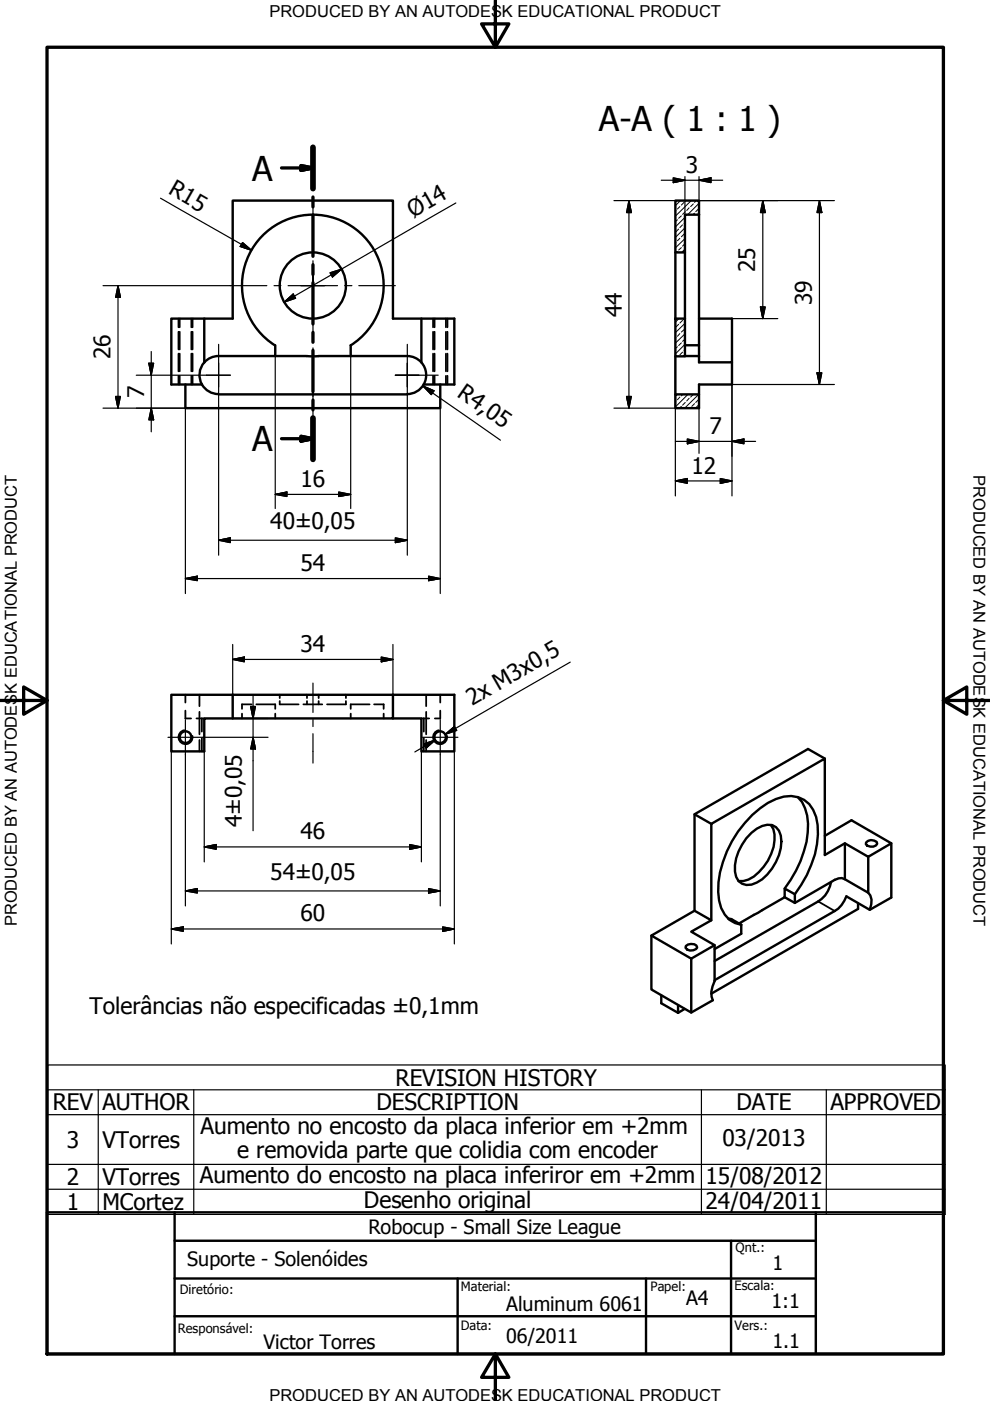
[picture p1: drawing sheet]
<svg xmlns="http://www.w3.org/2000/svg" width="210mm" height="297mm" viewBox="0 0 210 297" stroke-linecap="round" stroke-linejoin="round" font-family="sans-serif">
<!-- layer: Visible (ISO) -->
<g fill="none" stroke="#000" stroke-width=".51">
<path d="M143.2 42.5h5v3h-3v8h-2zM143.2 53.5v14M145.2 53.5v14M148.2 45.5v30M43.3 67.5v9.3M46.3 75.5a4 4 0 0 0-4 4 4 4 0 0 0 4 4.1M46.4 75.5h21.1M58.3 73.2a15 15 0 0 1-3.4-22.5 15 15 0 0 1 22.8 0 15 15 0 0 1-3.4 22.5M58.4 73.2v2.3M67.6 75.5h18.7a4 4 0 0 1 3.5 6M74.4 73.2v2.3M89.3 67.5v9.3"/>
<path d="M143.2 67.5h2v8.1h-2zM143.2 75.6v8M145.2 73.2h3M148.2 67.5h7v9.3h-7v-1.3h-3M155.2 76.8v4.7h-7v2.1M39.3 81.5v5h54v-5M42.8 81.5h-6.5v-14h13v-25h34v25h13v14h-6.4M46.4 83.6h40M89.8 81.5a4 4 0 0 1-3.5 2.1M143.2 83.6h5v2.9h-5zM49.3 147.3h-13v12h7v-7h6M49.3 147.3v5h34v-5"/>
<path d="M49.3 147.3h47v12h-7v-7h-6M171.3 158.8l-24 13.8v20.5M159.3 176.6a5.1 5.1 0 0 1 4.4-1.7 3.3 3.3 0 0 1 2 3.5 10.8 10.8 0 0 1-5.2 8.7 2.88 2.88 0 0 1-3.1 .3 2.88 2.88 0 0 1-1.6-2.6 10.7 10.7 0 0 1 3.5-8.2zM163.4 174.9a5.5 5.5 0 0 1 .6 4.7 11 11 0 0 1-5.3 6.9l-1.1 .3h-1M169.2 169a8.6 8.6 0 0 1 2.1 7.5 23.5 23.5 0 0 1-4.9 11.9M174.9 177.2l5.6-3.3 8.5 4.9-4.9 2.9-5-2.9-4.2 2.5v-20.5l-24.1 13.9v20.4M179.1 178.8v7.6l5 2.9v-7.6M183.6 178.6a1.6 1.6 0 0 1 2.3-.1l.1 .4a1.47 1.47 0 0 1-2.4 .1zM189 178.8v11.5l-4.6 2.6-4.9-2.9a5.8 5.8 0 0 1-2.5 3.2l-25.5 14.6M138.1 198.4l9.2-5.3 3.5 2-4.2 2.4 4.9 2.9-4.9 2.8zM138.1 198.4v11.4l8.5 4.9 4.5-2.6a4.5 4.5 0 0 1 .4-4.1v-7.6M154.4 194.7l.7 .2 2.1 1.2"/>
<path d="M157.2 196.1v1.9l-5.7 3.2M166.4 190.2l2.1 1.2M168.5 189.6a22.6 22.6 0 0 0 4.9-14.7 6.5 6.5 0 0 0-4.2-5.9 8 8 0 0 0-6.4 1.2 23.1 23.1 0 0 0-10.5 18.9 7.8 7.8 0 0 0 2.3 5.9l1.2 .7 1.4 .4M168.5 189.6l-2.1-1.2v1.8l-9.7 5.6M168.5 189.6v1.8M176.2 187a6.1 6.1 0 0 1-2.7 4.1l-22 12.7M179.1 186.4l-.6-.2h-.7l-.8 .3-8.5 4.9M181.9 191.5v1.2l-31.1 18M184.1 189.3a3.1 3.1 0 0 1 .3 3.6M140.2 211.1v1.6l3.6 2M143.8 213.1v1.6M145.2 213.9l-1.4 .8"/>
<path d="M145.4 200.6a1.81 1.81 0 0 1 2.2-.1l.2 .4a1.58 1.58 0 0 1-2.4 .1zM146.6 203.2v11.5"/>
<circle cx="66.3" cy="60.5" r="7"/>
<circle cx="39.3" cy="156.3" r="1.24"/>
<circle cx="93.3" cy="156.3" r="1.24"/>
</g>
<!-- layer: Visible Narrow (ISO) -->
<path d="M39.1 154.8a1.49 1.49 0 0 0-1.2 1.8 1.49 1.49 0 0 0 1.7 1.2 1.49 1.49 0 0 0 1.2-1.8M93.1 154.8a1.49 1.49 0 0 0-1.3 1.8 1.49 1.49 0 0 0 1.8 1.2 1.49 1.49 0 0 0 1.2-1.8M173.5 191.1l3.5 2.1" fill="none" stroke="#000" stroke-width=".38"/>
<path d="M171.3 158.8l3.6 2M147.3 172.6l3.5 2.1" fill="none" stroke="#000" stroke-width=".51"/>
<!-- layer: Hidden (ISO) -->
<g fill="none" stroke="#000" stroke-width=".38">
<path d="M37.8 67.5v1.9M37.8 70.3v3.8M37.8 75v3.7M37.8 79.7v1.8M38.1 67.5v1.9M38.1 70.3v3.8M38.1 75v3.7M38.1 79.7v1.8M40.6 67.5v1.9M40.6 70.3v3.8M40.6 75v3.7M40.6 79.7v1.8"/>
<path d="M40.8 67.5v1.9M40.8 70.3v3.8M40.8 75v3.7M40.8 79.7v1.8M91.8 67.5v1.9M91.8 70.3v3.8M91.8 75v3.7M91.8 79.7v1.8M92.1 67.5v1.9M92.1 70.3v3.8M92.1 75v3.7M92.1 79.7v1.8"/>
<path d="M94.6 67.5v1.9M94.6 70.3v3.8M94.6 75v3.7M94.6 79.7v1.8M94.9 67.5v1.9M94.9 70.3v3.8M94.9 75v3.7M94.9 79.7v1.8M39.3 150.7v1.6h1.2M39.3 147.3v1.7M41.7 152.3h1.3M42.3 147.3v2.4"/>
<path d="M42.3 150.9v4.8M42.3 156.9v2.4M42.8 152.3v2.8M42.8 156.5v2.8M43.2 152.3h.1M51.3 151.3v1M53.3 149.3h-2v1M54.4 149.3h4v1M58.4 151.3v1M59.3 148.6v.7h4M59.3 147.3v.7M64.3 149.3h4"/>
<path d="M65.1 147.3v.7M65.1 148.6v.7M67.6 147.3v.7M67.6 148.6v.7M73.3 148.6v.7h-4M73.3 147.3v.7M74.4 151.3v1M78.4 149.3h-4v1M79.3 149.3h2v1M81.3 151.3v1M89.3 152.3h.2M89.7 152.3h1.3"/>
<path d="M89.9 152.3v2.8M89.9 156.5v2.8M90.4 147.3v2.4M90.4 150.9v4.8M90.4 156.9v2.4M93.3 150.7v1.6h-1.1M93.3 147.3v1.7"/>
</g>
<!-- layer: Section Line (ISO) -->
<g fill="none" stroke="#000" stroke-width=".7">
<path d="M59.7 35.6h6.7M63.8 35.1l2.6 .5-2.6 .5zM66.4 31.2v8.8M66.4 41.8v2.1M66.4 45.6v8.7M66.4 56.1v2.1M66.4 59.9v8.8M66.4 70.5v2.1M66.4 74.3v8.7M59.7 93h6.7M63.8 92.5l2.6 .5-2.6 .5zM66.4 84.8v2.1"/>
<path d="M66.4 88.6v8.8"/>
</g>
<path d="M66.4 31.2v8.8M66.4 88.6v8.8" fill="none" stroke="#000" stroke-width="1.2"/>
<path d="M63.8 36.1l2.6-.5zM63.8 35.1l2.6 .5-2.6 .5zM63.8 93.5l2.6-.5zM63.8 92.5l2.6 .5-2.6 .5z" fill="#000" stroke="#000" stroke-width=".7"/>
<!-- layer: Border (ISO) -->
<path d="M10 10h190v277.1h-190zM105 0v10l-2.9-4.9h5.8l-2.9 4.9M0 148.5h10l-5-2.8v5.7l5-2.9M200 148.5l5 2.9v-5.7l-5 2.8h10M105 287.1l2.9 4.9h-5.8l2.9-4.9v9.9" fill="none" stroke="#000" stroke-width=".7"/>
<!-- layer: Title (ANSI) -->
<path d="M10 257h190v30.1h-190zM37 257v30.1M173 257v30.1M37 279.1h136M37 271.1h136M97 271.1v16M155 263.1v24" fill="none" stroke="#000" stroke-width=".51"/>
<!-- layer: Title (ISO) -->
<path d="M37 263.1h136M137 271.1v16" fill="none" stroke="#000" stroke-width=".51"/>
<!-- layer: Hatch (ISO) -->
<g fill="none" stroke="#000" stroke-width=".21">
<path d="M143.3 51.4l-.1 .1M143.3 44.6l-.1 .2M143.6 53.3l-.2 .2M143.6 46.6l-.4 .4M143.9 48.6l-.6 .5M144.1 50.5l-.5 .5M144.1 43.8l-.5 .5M144.3 42.5l-1.1 1.1M144.5 52.5l-.6 .5M144.5 45.8l-.6 .5M144.7 47.7l-.6 .5M145 49.6l-.5 .6"/>
<path d="M145 42.9l-.5 .6M145.2 52.8l-.7 .7M145.2 50.6l-2 2M145.2 48.3l-2 2M145.2 46.1l-2 2M145.2 51.7l-.5 .5M145.2 47.2l-.2 .2M145.3 44.9l-.6 .6M145.4 42.5l-.1 .2M146.1 44.1l-.5 .5M146.6 42.5l-3.4 3.3M147 43.2l-.6 .6"/>
<path d="M147.3 45.2l-.4 .3M147.6 42.5l-.3 .4M148.1 44.3l-.6 .6M148.2 45.3l-.2 .2M148.2 43.1l-2.4 2.4M143.3 71.6l-.1 .1M143.6 73.5l-.4 .4M143.9 75.5l-.1 .1M143.9 68.8l-.6 .5M144 67.5l-.8 .8M144.1 70.7l-.5 .6M144.5 72.7l-.6 .6"/>
<path d="M144.7 74.7l-.6 .5M144.7 67.9l-.6 .6M145 69.9l-.5 .5M145.1 67.5l-.1 .1M145.2 75.3l-.2 .3M145.2 73l-2 2M145.2 70.8l-2 2M145.2 68.6l-2 1.9M145.2 74.2l-.2 .1M145.2 71.9l-.5 .5M143.3 85l-.1 .1M143.6 83.6l-.4 .4"/>
<path d="M144.1 84.2l-.5 .6M144.5 86.2l-.4 .3M144.8 83.6l-.3 .3M145.3 85.3l-.6 .6M145.9 83.6l-2.7 2.7M146.1 84.4l-.5 .6M146.4 86.4l-.1 .1M147 83.6l-.6 .6M147.3 85.6l-.6 .6M148.1 84.8l-.6 .5M148.1 83.6l-2.9 2.9M148.2 85.8l-.8 .7"/>
</g>
<!-- layer: Center Mark (ISO) -->
<g fill="none" stroke="#000" stroke-width=".25">
<path d="M66.4 55.3v5.3v-2.6M66.4 43v7.8M66.4 52.3v1.5M43.8 79.6h5M46.4 77v9.1M46.4 73v9M48.8 60.6h7.8M58.1 60.6h1.5M61.1 60.6h5.3h-2.6M66.4 60.6v2.4M68.8 60.6h-2.4h5.2M73.1 60.6h1.5"/>
<path d="M76.1 60.6h7.7M86.4 73v13.1M88.8 79.6h-5h9.1M35.6 156.3h7.5M39.3 152.6v7.4M89.6 156.3h7.5M93.3 152.6v7.4"/>
</g>
<!-- layer: Dimension (ISO) -->
<g fill="none" stroke="#000" stroke-width=".25">
<path d="M140.2 38.2h13M142.7 37.7l2.5 .5-2.5 .5zM145.2 37.5v8M148.2 38.2l2.5-.5v1zM148.2 37.5v8M34 42l19.3 11.1M51.4 51.4l1.9 1.7-2.4-.9zM70 57.8l2.4-.7-1.9 1.6zM96.6 43l-36.3 21.1M130.2 42.5h13M133.3 42.5l.6 2.6h-1.1zM133.3 42.5v44"/>
<path d="M148.2 42.5h28.7M161.7 42.5l.5 2.6h-1zM161.7 42.5v25M173.7 42.5l.5 2.6h-1zM173.7 42.5v39M21.8 60.6h27M25 60.6l.5 2.4h-1zM25 60.6v25.9M28.9 79.6h14.9M31.6 77h1l-.5 2.6zM32.1 74.5v17.1M58.4 75.5v32.3"/>
<path d="M60.3 64.1l1.9-1.8 .5 .9zM74.4 75.5v32.3M143.2 75.6v29.5M155.2 76.8v28.3M155.2 67.5h9.7M161.2 65.1h1l-.5 2.4zM173.2 79h1l-.5 2.5zM21.8 86.5h17.5v39.3M24.5 84.1h1l-.5 2.4zM32.1 86.5l.5 2.5h-1zM46.4 86.1v31.6M86.4 86.1v31.6"/>
<path d="M89.7 81.8l2.3 1.1-.6 .8zM89.7 81.8l16.4 11.5M93.3 86.5v39.3M130.2 86.5h13M132.8 84.1h1.1l-.6 2.4zM143.2 93.6h17M145.7 93.1l2.5 .5-2.5 .5zM148.2 86.5v9.6M155.2 93.6l2.5-.5v1zM155.2 81.5h21.7M46.4 114.5l2.4-.5v1zM46.4 114.5h40"/>
<path d="M58.4 104.8l2.4-.5v1zM58.4 104.8h16M71.8 104.3l2.6 .5-2.6 .5zM83.8 114l2.6 .5-2.6 .5zM143.2 102l2.5-.5v1zM143.2 102h12M152.7 101.5l2.5 .5-2.5 .5zM39.3 122.7l2.5-.5v.9zM39.3 122.7h54M49.3 139.8l2.5-.5v1zM49.3 139.8h34M49.3 136.6v10.7"/>
<path d="M80.8 139.3l2.5 .5-2.5 .5zM83.3 136.6v10.7M90.9 122.2l2.4 .5-2.4 .4zM36.3 159.3v40.8M43.1 156.3h13.7M43.3 159.3v23.4M49.3 152.3h7.5M53.1 149.8h1.1l-.5 2.5zM53.7 156.3l.5 2.5h-1.1zM53.7 147.3v28.8M89.3 159.3v23.4M89.9 157.7l2.4-.8-1.9 1.7z"/>
<path d="M92.3 156.9l-4.4 2.5M94.4 155.7l1.9-1.7 .5 .9zM96.3 159.3v40.8M120.9 140.4l-26.5 15.3 2.2-1.3M39.3 160v32.1M43.3 179.6l2.5-.5v1zM43.3 179.6h46M86.9 179.1l2.4 .5-2.4 .5zM93.3 160v32.1M36.3 197l2.6-.5v1zM36.3 197h60M39.3 188.9l2.5-.5v.9z"/>
<path d="M39.3 188.9h54M90.9 188.4l2.4 .5-2.4 .4zM93.9 196.5l2.4 .5-2.4 .5z"/>
</g>
<g fill="#000" stroke="#000" stroke-width=".25">
<path d="M142.7 38.7l2.5-.5zM142.7 37.7l2.5 .5-2.5 .5zM148.2 38.2l2.5-.5zM148.2 38.2l2.5-.5v1zM50.9 52.2l2.4 .9zM51.4 51.4l1.9 1.7-2.4-.9zM70.5 58.7l1.9-1.6zM70 57.8l2.4-.7-1.9 1.6zM133.3 42.5l.6 2.6zM133.3 42.5l.6 2.6h-1.1zM161.7 42.5l.5 2.6zM161.7 42.5l.5 2.6h-1z"/>
<path d="M173.7 42.5l.5 2.6zM173.7 42.5l.5 2.6h-1zM25 60.6l.5 2.4zM25 60.6l.5 2.4h-1zM31.6 77l.5 2.6zM31.6 77h1l-.5 2.6zM60.3 64.1l1.9-1.8zM60.3 64.1l1.9-1.8 .5 .9zM161.2 65.1l.5 2.4zM161.2 65.1h1l-.5 2.4zM173.2 79l.5 2.5zM173.2 79h1l-.5 2.5z"/>
<path d="M24.5 84.1l.5 2.4zM24.5 84.1h1l-.5 2.4zM32.1 86.5l.5 2.5zM32.1 86.5l.5 2.5h-1zM89.7 81.8l2.3 1.1zM89.7 81.8l2.3 1.1-.6 .8zM132.8 84.1l.5 2.4zM132.8 84.1h1.1l-.6 2.4zM145.7 94.1l2.5-.5zM145.7 93.1l2.5 .5-2.5 .5zM155.2 93.6l2.5-.5zM155.2 93.6l2.5-.5v1z"/>
<path d="M46.4 114.5l2.4-.5zM46.4 114.5l2.4-.5v1zM58.4 104.8l2.4-.5zM58.4 104.8l2.4-.5v1zM71.8 105.3l2.6-.5zM71.8 104.3l2.6 .5-2.6 .5zM83.8 115l2.6-.5zM83.8 114l2.6 .5-2.6 .5zM143.2 102l2.5-.5zM143.2 102l2.5-.5v1zM152.7 102.5l2.5-.5zM152.7 101.5l2.5 .5-2.5 .5z"/>
<path d="M39.3 122.7l2.5-.5zM39.3 122.7l2.5-.5v.9zM49.3 139.8l2.5-.5zM49.3 139.8l2.5-.5v1zM90.9 123.1l2.4-.4zM90.9 122.2l2.4 .5-2.4 .4zM53.1 149.8l.6 2.5zM53.1 149.8h1.1l-.5 2.5zM53.7 156.3l.5 2.5zM53.7 156.3l.5 2.5h-1.1zM80.8 140.3l2.5-.5zM80.8 139.3l2.5 .5-2.5 .5z"/>
<path d="M90.4 158.6l1.9-1.7zM89.9 157.7l2.4-.8-1.9 1.7zM94.4 155.7l1.9-1.7zM94.4 155.7l1.9-1.7 .5 .9zM43.3 179.6l2.5-.5zM43.3 179.6l2.5-.5v1zM36.3 197l2.6-.5zM36.3 197l2.6-.5v1zM39.3 188.9l2.5-.5zM39.3 188.9l2.5-.5v.9zM86.9 180.1l2.4-.5zM86.9 179.1l2.4 .5-2.4 .5z"/>
<path d="M90.9 189.3l2.4-.4zM90.9 188.4l2.4 .5-2.4 .4zM93.9 197.5l2.4-.5zM93.9 196.5l2.4 .5-2.4 .5z"/>
</g>
<!-- layer: Centerline (ISO) -->
<path d="M66.4 65.1v7.2M66.4 73.8v1.5M66.4 76.8v8M66.4 86.3v2.7M66.4 144.8v6.3M66.4 152.6v1.4M66.4 155.6v6.2" fill="none" stroke="#000" stroke-width=".25"/>
<!-- layer: Symbol (ISO) -->
<path d="M10.1 231.1v-5.3h190.3v5.3M10.1 236.3h190.3M20.8 231.1v26.4M41.1 231.1v26.4M148.7 231.1v26.4M175.2 231.1v26.4M200.4 231.1h-190.3v5.2M200.4 231.1v26.4h-190.3v-21.2M10.1 246.9h190.3M10.1 252.1h190.3" fill="none" stroke="#000" stroke-width=".25"/>
<g font-size="7.2">
<text x="127" y="27.9">A-A ( 1 : 1 )</text>
<text x="53.5" y="38.3">A</text>
<text x="53.5" y="95.6">A</text>
</g>
<g font-size="4.8">
<text x="35.5" y="41" transform="rotate(30 35.5 41)">R15</text>
<text x="145.4" y="36.6">3</text>
<text x="87.6" y="46.2" transform="rotate(-30 87.6 46.2)">Ø14</text>
<text x="160.1" y="57.6" transform="rotate(-90 160.1 57.6)">25</text>
<text x="172.1" y="64.7" transform="rotate(-90 172.1 64.7)">39</text>
<text x="131.8" y="67.2" transform="rotate(-90 131.8 67.2)">44</text>
<text x="23.4" y="76.2" transform="rotate(-90 23.4 76.2)">26</text>
<text x="96.7" y="83.9" transform="rotate(35 96.7 83.9)">R4,05</text>
<text x="30.5" y="84.4" transform="rotate(-90 30.5 84.4)">7</text>
<text x="150.4" y="92.1">7</text>
<text x="146.6" y="100.4">12</text>
<text x="63.7" y="103.2">16</text>
<text x="57.3" y="112.1">40±0,05</text>
<text x="63.7" y="121">54</text>
<text x="63.7" y="138.2">34</text>
<text x="100.1" y="149.7" transform="rotate(-30 100.1 149.7)">2x M3x0,5</text>
<text x="51.2" y="175.4" transform="rotate(-90 51.2 175.4)">4±0,05</text>
<text x="63.7" y="178">46</text>
<text x="57.3" y="186.5">54±0,05</text>
<text x="63.7" y="195.4">60</text>
<text x="19" y="214.9">Tolerâncias não especificadas ±0,1mm</text>
<text x="83.9" y="230.2">REVISION HISTORY</text>
<text x="11.2" y="235.4">REV</text>
<text x="21.7" y="235.4">AUTHOR</text>
<text x="79.8" y="235.4">DESCRIPTION</text>
<text x="156.1" y="235.4">DATE</text>
<text x="176.1" y="235.4">APPROVED</text>
<text x="14.2" y="243.4">3</text>
<text x="21.7" y="243.3">VTorres</text>
<text x="42.5" y="240.3">Aumento no encosto da placa inferior em +2mm</text>
<text x="50.3" y="245.6">e removida parte que colidia com encoder</text>
<text x="153.2" y="243.1">03/2013</text>
<text x="14.2" y="251.3">2</text>
<text x="21.7" y="251.3">VTorres</text>
<text x="42.4" y="250.9">Aumento do encosto na placa inferiror em +2mm</text>
<text x="149.6" y="251">15/08/2012</text>
<text x="14.2" y="256.6">1</text>
<text x="21.7" y="256.5">MCortez</text>
<text x="77.2" y="256.1">Desenho original</text>
<text x="149.6" y="256.3">24/04/2011</text>
</g>
<g font-size="4.2">
<text x="78.1" y="261.5">Robocup - Small Size League</text>
<text x="39.7" y="268.5">Suporte - Solenóides</text>
<text x="163.8" y="269.2">1</text>
<text x="107.3" y="278">Aluminum 6061</text>
<text x="145.5" y="276.7">A4</text>
<text x="163.6" y="277.2">1:1</text>
<text x="55.9" y="286">Victor Torres</text>
<text x="107.3" y="284.7">06/2011</text>
<text x="163.8" y="285.9">1.1</text>
</g>
<g font-size="3.5">
<text x="57.1" y="3.6">PRODUCED BY AN AUTODESK EDUCATIONAL PRODUCT</text>
<text x="206.4" y="100.7" transform="rotate(90 206.4 100.7)">PRODUCED BY AN AUTODESK EDUCATIONAL PRODUCT</text>
<text x="3.6" y="196.4" transform="rotate(-90 3.6 196.4)">PRODUCED BY AN AUTODESK EDUCATIONAL PRODUCT</text>
<text x="57.1" y="297">PRODUCED BY AN AUTODESK EDUCATIONAL PRODUCT</text>
</g>
<g font-size="2.7">
<text x="156" y="265.4">Qnt.:</text>
<text x="38.1" y="274.4">Diretório:</text>
<text x="97.7" y="273.7">Material:</text>
<text x="137.9" y="273.8">Papel:</text>
<text x="155.7" y="273.6">Escala:</text>
<text x="97.7" y="282">Data:</text>
<text x="155.7" y="282">Vers.:</text>
<text x="37.7" y="282.6">Responsável:</text>
</g>
</svg>
